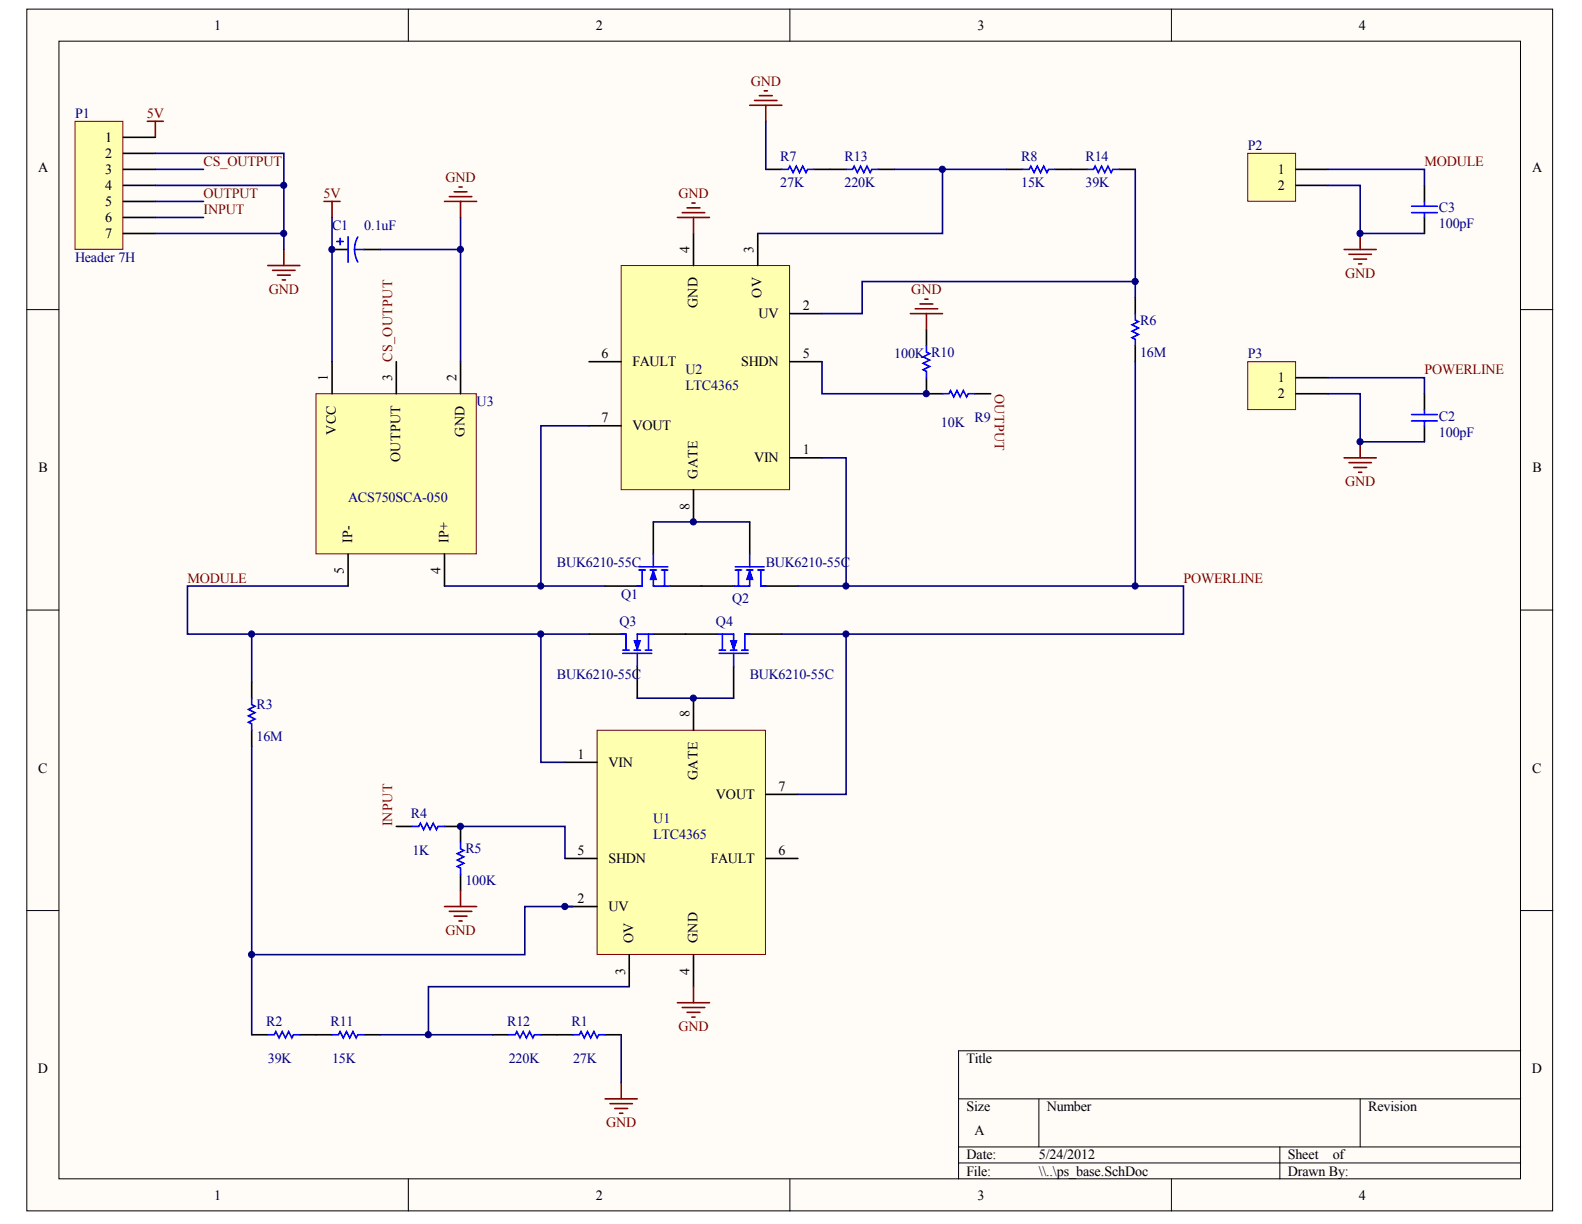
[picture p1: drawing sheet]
<svg xmlns="http://www.w3.org/2000/svg" width="279mm" height="216mm" viewBox="0 0 279 216" stroke-linecap="round" stroke-linejoin="round" font-family="sans-serif">
<g fill="#fffcf8" stroke="#000" stroke-width=".18">
<path d="M4.7 1.6h269.2v212h-269.2z"/>
<path d="M10.4 7.3h257.8v200.6h-257.8z"/>
</g>
<g fill="none" stroke="#000" stroke-width=".18">
<path d="M72 1.6v5.7M139.3 1.6v5.7M206.6 1.6v5.7M4.7 54.6h5.7M268.3 54.6h5.6M4.7 107.6h5.7M268.3 107.6h5.6M4.7 160.6h5.7M268.3 160.6h5.6M169.1 193.8h99.2M183.2 193.8v8.5M239.9 193.8v8.5"/>
<path d="M268.3 185.3h-99.2v22.7M72 208v5.6M139.3 208v5.6M169.1 202.3h99.2M169.1 205.1h99.2M206.6 208v5.6M225.8 202.3v5.7"/>
</g>
<path d="M220.1 27h8.4v8.5h-8.4z" fill="#ffffb0" stroke="#800000" stroke-width=".18"/>
<path d="M228.6 29.9h5.7M228.6 32.7h5.7" fill="none" stroke="#000" stroke-width=".28"/>
<path d="M220.1 63.8h8.4v8.4h-8.4z" fill="#ffffb0" stroke="#800000" stroke-width=".18"/>
<path d="M228.6 66.6h5.7M228.6 69.4h5.7M103.9 111.9h5.7M112.4 117.5v5.7M115.2 111.9h11.4M129.4 117.5v5.7M132.2 111.9h5.7" fill="none" stroke="#000" stroke-width=".28"/>
<path d="M26 21.4h2.8M27.4 21.4v2.8M237.1 44h5.7M237.9 44.9h4M238.8 45.7h2.3M239.6 46.6h.6M239.9 41.2v2.8M239.9 77.9v2.9M237.1 80.8h5.7M237.9 81.6h4M238.8 82.5h2.3M239.6 83.3h.6" fill="none" stroke="#800000" stroke-width=".28"/>
<g fill="none" stroke="#00f" stroke-width=".28">
<path d="M109.6 111.9h.8v2.8M109.9 115.2h5.1M109.9 114.7h1.1M111.8 114.7h1.2M112.4 115.2v2.3M113.8 114.7h1.2M114.4 111.9v2.8M115.2 111.9h-2.8v2.8M126.6 111.9h2.8v2.8M126.9 115.2h5.1M126.9 114.7h1.1M127.4 111.9v2.8"/>
<path d="M128.8 114.7h1.2M129.4 115.2v2.3M130.8 114.7h1.2M132.2 111.9h-.8v2.8"/>
</g>
<g fill="#00f" stroke="#00f" stroke-width=".18">
<path d="M111.8 113h1.2l-.6 1.7z"/>
<path d="M128.8 113h1.2l-.6 1.7z"/>
</g>
<path d="M105.3 128.8h29.7v39.6h-29.7z" fill="#ffffb0" stroke="#800000" stroke-width=".18"/>
<g fill="none" stroke="#000" stroke-width=".28">
<path d="M115.2 92.1v5.6M132.2 92.1v5.6M106.7 103.4h5.7M118.1 103.4h11.3M135.1 103.4h5.6M44.4 120.3v2.9M44.4 128.8v2.8M99.7 134.5h5.6M122.3 123.2v5.6M69.9 145.8h2.8M78.4 145.8h2.8v2.8M81.2 154.3v2.8"/>
<path d="M99.7 151.4h5.6M99.7 159.9h5.6M135.1 151.4h5.6M135.1 140.1h5.6M111 168.4v5.6M122.3 168.4v5.6M44.4 182.5h2.8M52.9 182.5h2.8M98.2 182.5h2.9M106.7 182.5h2.9"/>
</g>
<g fill="none" stroke="#00f" stroke-width=".28">
<path d="M112.7 100h5.1M115.2 97.7v2.3M129.7 100h5.1M132.2 97.7v2.3M112.7 100.5h1.1M113.3 100.5v2.9h-.9M114.7 100.5h1.1M115.2 100.5v2.9h2.9M116.7 100.5h1.1M117.2 100.5v2.9M129.7 100.5h1.1M130.3 100.5v2.9"/>
<path d="M131.7 100.5h1.1M132.2 100.5v2.9h-2.8M133.7 100.5h1.1M134.2 100.5v2.9h.9M44.4 123.2v1.1l.6 .3-1.2 .5 1.2 .6-1.2 .6 1.2 .5-1.2 .6 .6 .3v1.1M72.7 145.8h1.2l.3-.6 .5 1.1 .6-1.1 .6 1.1 .5-1.1 .6 1.1 .3-.5h1.1M81.2 148.6v1.1l.6 .3-1.1 .6 1.1 .5-1.1 .6 1.1 .6-1.1 .5 .5 .3v1.2M47.2 182.5h1.2l.3-.5 .5 1.1 .6-1.1 .6 1.1 .5-1.1 .6 1.1 .3-.6h1.1M101.1 182.5h1.1l.3-.5 .6 1.1 .5-1.1 .6 1.1 .6-1.1 .5 1.1 .3-.6h1.1"/>
</g>
<path d="M44.4 111.9v8.4M95.4 111.9v22.6h4.3M149.2 111.9v28.2h-8.5M112.4 123.2h17M81.2 145.8h18.5v5.6" fill="none" stroke="#000080" stroke-width=".28"/>
<g fill="none" stroke="#800000" stroke-width=".28">
<path d="M78.4 159.9h5.7M81.2 157.1v2.8M79.3 160.8h3.9M80.1 161.6h2.3M81 162.4h.5M119.5 176.9h5.7M120.3 177.7h4M121.2 178.6h2.3M122 179.4h.6M122.3 174v2.9M106.7 193.8h5.7M107.6 194.7h4"/>
<path d="M108.4 195.5h2.3M109.3 196.4h.6M109.6 191v2.8"/>
</g>
<g fill="#00f" stroke="#00f" stroke-width=".18">
<path d="M132.2 100.5l.6 1.7h-1.1z"/>
<path d="M115.2 100.5l.6 1.7h-1.1z"/>
</g>
<path d="M109.6 46.8h29.7v39.6h-29.7z" fill="#ffffb0" stroke="#800000" stroke-width=".18"/>
<g fill="none" stroke="#000" stroke-width=".28">
<path d="M122.3 41.2v5.6M133.7 41.2v5.6M139.3 55.3h5.7M163.4 58.1v2.9M200.2 52.5v2.8M103.9 63.8h5.7M103.9 75.1h5.7M139.3 63.8h5.7M163.4 66.6v2.8h2.8M171.9 69.4h2.8M200.2 61v2.8M122.3 86.4v5.7"/>
<path d="M139.3 80.8h5.7"/>
</g>
<path d="M200.2 55.3v1.1l.6 .3-1.1 .6 1.1 .6-1.1 .5 1.1 .6-1.1 .6 .5 .2v1.2M163.4 61v1.1l.6 .3-1.2 .5 1.2 .6-1.2 .6 1.2 .5-1.2 .6 .6 .3v1.1M166.2 69.4h1.2l.3-.5 .5 1.1 .6-1.1 .6 1.1 .5-1.1 .6 1.1 .3-.6h1.1" fill="none" stroke="#00f" stroke-width=".28"/>
<path d="M200.2 49.7h-48.1v5.6h-7.1M103.9 75.1h-8.5v28.3M145 63.8v5.6h18.4M200.2 63.8v39.6M115.2 92.1h17M145 80.8h4.2v22.6M61.4 103.4h-28.3v8.5h70.8M78.4 103.4h28.3M140.7 103.4h68v8.5h-70.8" fill="none" stroke="#000080" stroke-width=".28"/>
<path d="M119.5 38.4h5.7M120.3 37.5h4M121.2 36.7h2.3M122 35.8h.6M122.3 38.4v2.8M160.6 55.3h5.6M161.4 54.5h4M162.3 53.6h2.2M163.1 52.8h.6M163.4 55.3v2.8" fill="none" stroke="#800000" stroke-width=".28"/>
<path d="M55.7 69.4h28.3v28.3h-28.3z" fill="#ffffb0" stroke="#800000" stroke-width=".18"/>
<g fill="none" stroke="#000" stroke-width=".28">
<path d="M135.1 29.9h2.8M143.6 29.9h5.6M154.9 29.9h2.8M177.6 29.9h2.8M186.1 29.9h5.6M197.4 29.9h2.8M58.6 44h2.8M64.2 44h2.9M58.6 63.8v5.6M69.9 63.8v5.6M81.2 63.8v5.6M61.4 97.7v5.7"/>
<path d="M78.4 97.7v5.7M55.7 182.5h2.9M64.2 182.5h2.9M86.9 182.5h2.8M95.4 182.5h2.8"/>
</g>
<g fill="none" stroke="#800000" stroke-width=".28">
<path d="M132.2 18.6h5.7M133.1 17.7h4M133.9 16.9h2.3M134.8 16h.6M135.1 18.6v2.8M57.2 35.5h2.8M58.6 35.5v2.9M78.4 35.5h5.7M79.3 34.7h3.9M80.1 33.8h2.3M81 33h.5M81.2 35.5v2.9"/>
<path d="M47.2 46.8h5.7M48.1 47.7h4M48.9 48.5h2.3M49.8 49.4h.6M50.1 44v2.8"/>
</g>
<g fill="none" stroke="#000080" stroke-width=".28">
<path d="M27.4 29.9h8.5M58.6 38.4v25.4M81.2 38.4v25.4M135.1 21.4v8.5M157.7 29.9h19.9M166.2 29.9v11.3h-32.5M200.2 29.9v22.6M67.1 44h14.1M44.4 131.6v50.9M101.1 159.9h-8.5v8.5h-48.2M111 174h-35.4v8.5M67.1 182.5h19.8"/>
<path d="M109.6 182.5v8.5"/>
</g>
<path d="M137.9 29.9h1.1l.3-.6 .6 1.1 .6-1.1 .5 1.1 .6-1.1 .6 1.1 .2-.5h1.2M149.2 29.9h1.2l.3-.6 .5 1.1 .6-1.1 .6 1.1 .5-1.1 .6 1.1 .3-.5h1.1M180.4 29.9h1.1l.3-.6 .6 1.1 .6-1.1 .5 1.1 .6-1.1 .6 1.1 .2-.5h1.2M191.7 29.9h1.2l.3-.6 .5 1.1 .6-1.1 .6 1.1 .5-1.1 .6 1.1 .3-.5h1.1M59.4 42.6h1.2M60 42v1.2M61.4 41.7v4.6M62.5 44h1.7M62.5 44l.1 .9 .5 1.3M63.1 41.8l-.4 .8-.2 1.4M58.6 182.5h1.1l.3-.5 .6 1.1 .5-1.1 .6 1.1 .6-1.1 .5 1.1 .3-.6h1.1M89.7 182.5h1.2l.3-.5 .5 1.1 .6-1.1 .6 1.1 .5-1.1 .6 1.1 .3-.6h1.1" fill="none" stroke="#00f" stroke-width=".28"/>
<path d="M13.2 21.4h8.5v22.6h-8.5z" fill="#ffffb0" stroke="#800000" stroke-width=".18"/>
<path d="M21.7 24.2h5.7M21.7 27h5.7M21.7 29.9h5.7M21.7 32.7h5.7M21.7 35.5h5.7M21.7 38.4h5.7M251.3 32.7v2.8M251.3 38.4v2.8M21.7 41.2h5.7M251.3 69.4v2.9M251.3 75.1v2.8" fill="none" stroke="#000" stroke-width=".28"/>
<path d="M27.4 27h22.7v17M27.4 32.7h22.7M27.4 35.5h8.5M27.4 38.4h8.5M234.3 29.9h17v2.8M234.3 32.7h5.6v8.5h11.4M27.4 41.2h22.7M234.3 66.6h17v2.8M234.3 69.4h5.6v8.5h11.4" fill="none" stroke="#000080" stroke-width=".28"/>
<path d="M249 36.4h4.5M249 37.5h4.5M251.3 35.5v.9M251.3 37.5v.9M249 73.1h4.5M249 74.3h4.5M251.3 72.3v.8M251.3 74.3v.8" fill="none" stroke="#00f" stroke-width=".28"/>
<g fill="#000080" stroke="#000080" stroke-width=".18">
<circle cx="44.4" cy="168.4" r=".54"/>
<circle cx="44.4" cy="111.8" r=".54"/>
<circle cx="50" cy="41.2" r=".54"/>
<circle cx="50" cy="32.7" r=".54"/>
<circle cx="58.5" cy="44" r=".54"/>
<circle cx="75.5" cy="182.5" r=".54"/>
<circle cx="81.2" cy="145.8" r=".54"/>
<circle cx="81.2" cy="44" r=".54"/>
<circle cx="95.4" cy="111.8" r=".54"/>
<circle cx="95.4" cy="103.4" r=".54"/>
<circle cx="99.6" cy="159.9" r=".54"/>
<circle cx="122.3" cy="123.1" r=".54"/>
<circle cx="122.3" cy="92" r=".54"/>
<circle cx="149.2" cy="111.8" r=".54"/>
<circle cx="149.2" cy="103.4" r=".54"/>
<circle cx="163.4" cy="69.4" r=".54"/>
<circle cx="166.2" cy="29.9" r=".54"/>
<circle cx="200.2" cy="103.4" r=".54"/>
<circle cx="200.2" cy="49.6" r=".54"/>
<circle cx="239.9" cy="77.9" r=".54"/>
<circle cx="239.9" cy="41.2" r=".54"/>
</g>
<g font-size="2.5">
<text x="37.8" y="5.2">1</text>
<text x="105.1" y="5.2">2</text>
<text x="172.4" y="5.2">3</text>
<text x="239.7" y="5.2">4</text>
<text x="18.5" y="25">1</text>
<text x="18.5" y="27.9">2</text>
<text x="6.7" y="30.3">A</text>
<text x="18.5" y="30.7">3</text>
<text x="18.5" y="33.5">4</text>
<text x="225.4" y="30.7">1</text>
<text x="225.4" y="33.5">2</text>
<text x="270.2" y="30.3">A</text>
<text x="18.5" y="36.3">5</text>
<text x="18.5" y="39.2">6</text>
<text x="18.5" y="42">7</text>
<text x="121.6" y="44.6" transform="rotate(-90 121.6 44.6)">4</text>
<text x="132.9" y="44.6" transform="rotate(-90 132.9 44.6)">3</text>
<text x="134.3" y="52.5" transform="rotate(-90 134.3 52.5)">OV</text>
<text x="123" y="54.4" transform="rotate(-90 123 54.4)">GND</text>
<text x="133.8" y="56.1">UV</text>
<text x="141.6" y="54.7">2</text>
<text x="106.1" y="63.2">6</text>
<text x="111.6" y="64.6">FAULT</text>
<text x="130.7" y="64.6">SHDN</text>
<text x="141.6" y="63.2">5</text>
<text x="57.8" y="67.2" transform="rotate(-90 57.8 67.2)">1</text>
<text x="69.2" y="67.2" transform="rotate(-90 69.2 67.2)">3</text>
<text x="80.5" y="67.2" transform="rotate(-90 80.5 67.2)">2</text>
<text x="225.4" y="67.4">1</text>
<text x="225.4" y="70.3">2</text>
<text x="59.3" y="76.7" transform="rotate(-90 59.3 76.7)">VCC</text>
<text x="81.9" y="77" transform="rotate(-90 81.9 77)">GND</text>
<text x="106.1" y="74.5">7</text>
<text x="111.6" y="75.9">VOUT</text>
<text x="6.8" y="83.3">B</text>
<text x="70.6" y="81.5" transform="rotate(-90 70.6 81.5)">OUTPUT</text>
<text x="133" y="81.6">VIN</text>
<text x="141.6" y="80.1">1</text>
<text x="270.3" y="83.3">B</text>
<text x="121.6" y="89.9" transform="rotate(-90 121.6 89.9)">8</text>
<text x="123" y="84.4" transform="rotate(-90 123 84.4)">GATE</text>
<text x="62.1" y="95.7" transform="rotate(-90 62.1 95.7)">IP-</text>
<text x="79.1" y="95.7" transform="rotate(-90 79.1 95.7)">IP+</text>
<text x="60.7" y="101.3" transform="rotate(-90 60.7 101.3)">5</text>
<text x="77.7" y="101.3" transform="rotate(-90 77.7 101.3)">4</text>
<text x="121.6" y="126.5" transform="rotate(-90 121.6 126.5)">8</text>
<text x="6.7" y="136.3">C</text>
<text x="101.8" y="133.9">1</text>
<text x="107.3" y="135.3">VIN</text>
<text x="123" y="137.6" transform="rotate(-90 123 137.6)">GATE</text>
<text x="270.3" y="136.3">C</text>
<text x="126.3" y="140.9">VOUT</text>
<text x="137.3" y="139.5">7</text>
<text x="101.8" y="150.8">5</text>
<text x="107.3" y="152.2">SHDN</text>
<text x="125.4" y="152.2">FAULT</text>
<text x="137.3" y="150.8">6</text>
<text x="101.8" y="159.3">2</text>
<text x="107.3" y="160.7">UV</text>
<text x="111.7" y="166.4" transform="rotate(-90 111.7 166.4)">OV</text>
<text x="123" y="166.4" transform="rotate(-90 123 166.4)">GND</text>
<text x="110.3" y="171.9" transform="rotate(-90 110.3 171.9)">3</text>
<text x="121.6" y="171.9" transform="rotate(-90 121.6 171.9)">4</text>
<text x="6.7" y="189.3">D</text>
<text x="170.5" y="187.6">Title</text>
<text x="270.2" y="189.3">D</text>
<text x="170.5" y="196">Size</text>
<text x="184.7" y="196">Number</text>
<text x="241.3" y="196">Revision</text>
<text x="171.9" y="200.3">A</text>
<text x="170.5" y="204.5">Date:</text>
<text x="170.5" y="207.3">File:</text>
<text x="183.2" y="204.5">5/24/2012</text>
<text x="183.2" y="207.3">\\..\ps_base.SchDoc</text>
<text x="227.2" y="204.5">Sheet</text>
<text x="227.2" y="207.3">Drawn By:</text>
<text x="235.1" y="204.5">of</text>
<text x="37.8" y="211.6">1</text>
<text x="105.1" y="211.6">2</text>
<text x="172.4" y="211.6">3</text>
<text x="239.7" y="211.6">4</text>
</g>
<g font-size="2.5" fill="#800000">
<text x="132.4" y="15.1">GND</text>
<text x="25.9" y="20.8">5V</text>
<text x="35.9" y="29.3">CS_OUTPUT</text>
<text x="251.3" y="29.3">MODULE</text>
<text x="35.9" y="34.9">OUTPUT</text>
<text x="57.1" y="34.9">5V</text>
<text x="78.6" y="32.1">GND</text>
<text x="119.7" y="34.9">GND</text>
<text x="35.9" y="37.7">INPUT</text>
<text x="47.4" y="51.9">GND</text>
<text x="160.7" y="51.9">GND</text>
<text x="237.3" y="49.1">GND</text>
<text x="69.2" y="63.8" transform="rotate(-90 69.2 63.8)">CS_OUTPUT</text>
<text x="175.5" y="69.4" transform="rotate(90 175.5 69.4)">OUTPUT</text>
<text x="251.3" y="66">POWERLINE</text>
<text x="237.3" y="85.8">GND</text>
<text x="33.1" y="102.8">MODULE</text>
<text x="208.7" y="102.8">POWERLINE</text>
<text x="69.2" y="145.8" transform="rotate(-90 69.2 145.8)">INPUT</text>
<text x="78.6" y="164.9">GND</text>
<text x="119.7" y="181.9">GND</text>
<text x="106.9" y="198.9">GND</text>
</g>
<g font-size="2.5" fill="#000080">
<text x="13.2" y="20.8">P1</text>
<text x="137.6" y="28.4">R7</text>
<text x="149" y="28.4">R13</text>
<text x="180.1" y="28.4">R8</text>
<text x="191.5" y="28.4">R14</text>
<text x="220.1" y="26.4">P2</text>
<text x="137.6" y="32.9">27K</text>
<text x="149" y="32.9">220K</text>
<text x="180.1" y="32.9">15K</text>
<text x="191.5" y="32.9">39K</text>
<text x="58.6" y="40.6">C1</text>
<text x="64.2" y="40.6">0.1uF</text>
<text x="253.8" y="40.3">100pF</text>
<text x="253.8" y="37.5">C3</text>
<text x="13.2" y="46.2">Header 7H</text>
<text x="201.1" y="57.2">R6</text>
<text x="157.7" y="63.2">100K R10</text>
<text x="201.1" y="62.9">16M</text>
<text x="220.1" y="63.2">P3</text>
<text x="84.1" y="71.7">U3</text>
<text x="120.9" y="66">U2</text>
<text x="120.9" y="68.8">LTC4365</text>
<text x="166" y="75.3">10K</text>
<text x="171.9" y="74.5">R9</text>
<text x="253.8" y="77">100pF</text>
<text x="253.8" y="74.2">C2</text>
<text x="61.4" y="88.6">ACS750SCA-050</text>
<text x="98.2" y="99.9">BUK6210-55C</text>
<text x="135.1" y="99.9">BUK6210-55C</text>
<text x="109.6" y="105.6">Q1</text>
<text x="129.1" y="106.4">Q2</text>
<text x="109.3" y="110.4">Q3</text>
<text x="126.3" y="110.4">Q4</text>
<text x="98.2" y="119.7">BUK6210-55C</text>
<text x="132.2" y="119.7">BUK6210-55C</text>
<text x="45.2" y="125.1">R3</text>
<text x="45.2" y="130.7">16M</text>
<text x="72.5" y="144.3">R4</text>
<text x="115.2" y="145.2">U1</text>
<text x="115.2" y="148">LTC4365</text>
<text x="72.7" y="150.8">1K</text>
<text x="82.1" y="150.5">R5</text>
<text x="82.1" y="156.2">100K</text>
<text x="47" y="181.1">R2</text>
<text x="58.3" y="181.1">R11</text>
<text x="89.5" y="181.1">R12</text>
<text x="100.8" y="181.1">R1</text>
<text x="47.2" y="187.6">39K</text>
<text x="58.6" y="187.6">15K</text>
<text x="89.7" y="187.6">220K</text>
<text x="101.1" y="187.6">27K</text>
</g>
</svg>
